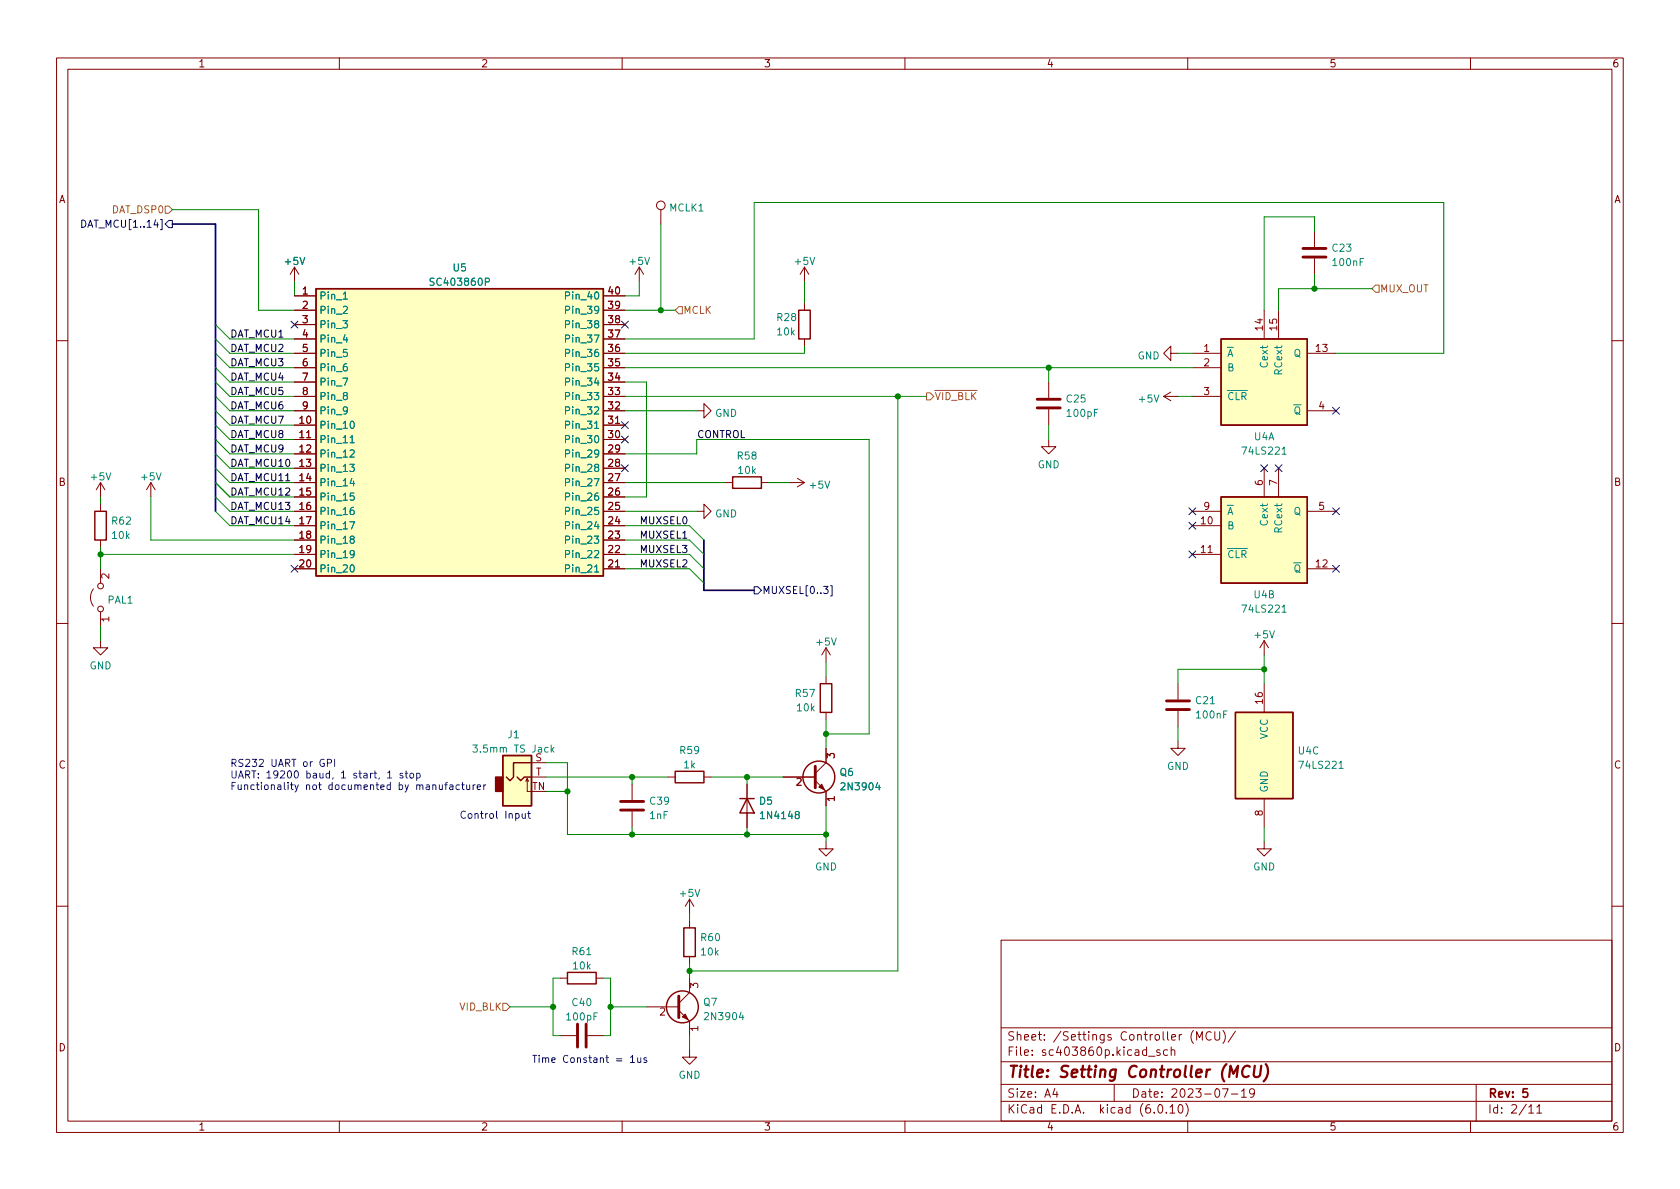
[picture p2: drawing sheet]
<svg xmlns="http://www.w3.org/2000/svg" width="297mm" height="210mm" viewBox="0 0 297 210" stroke-linecap="round" stroke-linejoin="round" font-family="sans-serif">
<g fill="none" stroke="#840000" stroke-width=".18">
<path d="M10 10.2h277v190.1h-277zM12 12.2h273v186.1h-273zM60 10.2v2M110 10.2v2M160 10.2v2M210 10.2v2M260 10.2v2M116.8 37.1v2.5M52.1 52.3h3.8M52.1 54.9h3.8M52.1 57.4h3.8M52.1 59.9h3.8"/>
<path d="M52.1 47.2l-.8 1.3M52.1 47.2v2.6M52.1 47.2l.7 1.3M106.7 52.3h3.8M106.7 54.9h3.8M106.7 57.4h3.8M106.7 59.9h3.8M113 47.2l-.7 1.3M113 47.2v2.6M113 47.2l.8 1.3M142.2 47.2l-.7 1.3M142.2 47.2v2.6"/>
<path d="M142.2 53.6v1.3M142.2 59.9v1.3M142.2 47.2l.8 1.3M223.5 54.9v5M226.1 54.9v5M232.4 40.9v2.8M232.4 45.7v2.8M10 60.2h2M52.1 70.1h3.8M52.1 75.2h3.8M52.1 77.7h3.8M52.1 72.6h3.8"/>
<path d="M52.1 67.6h3.8M52.1 65h3.8M52.1 62.5h3.8M106.7 70.1h3.8M106.7 75.2h3.8M106.7 77.7h3.8M106.7 72.6h3.8M106.7 67.6h3.8M106.7 65h3.8M106.7 62.5h3.8M123.2 72.6h1.3v-1.2l1.2 1.2-1.2 1.3v-1.3M185.4 77.7v1.3h1.3l-1.3 1.3-1.3-1.3h1.3"/>
<path d="M185.4 67.6v2.8M185.4 72.4v2.8M205.7 70.1l1.3 .8M205.7 70.1h2.6M207 62.5v-1.3l-1.3 1.3 1.3 1.2v-1.2h1.3M207 69.3l-1.3 .8M210.8 70.1h5.1M210.8 65h5.1M210.8 62.5h5.1M231.1 72.6h5.1M231.1 62.5h5.1M285 60.2h2"/>
<path d="M17.8 85.3v2.6M17.8 89.1v1.3M17.8 95.5v1.3M17.8 85.3l-.8 1.3M17.8 85.3l.7 1.3M26.7 85.3l-.8 1.3M26.7 85.3v2.6M26.7 85.3l.7 1.3M52.1 80.3h3.8M52.1 82.8h3.8M52.1 85.3h3.8M52.1 87.9h3.8"/>
<path d="M52.1 90.4h3.8M52.1 93h3.8M52.1 95.5h3.8M52.1 98h3.8M106.7 80.3h3.8M106.7 82.8h3.8M106.7 85.3h3.8M106.7 87.9h3.8M106.7 90.4h3.8M106.7 93h3.8M106.7 95.5h3.8M106.7 98h3.8"/>
<path d="M123.2 90.4h1.3v-1.3l1.2 1.3-1.2 1.3v-1.3M128.3 85.3h1.2M134.6 85.3h1.3M139.7 85.3h2.5M141 84.6l1.2 .7M142.2 85.3l-1.2 .8M210.8 90.4h5.1M210.8 93h5.1M210.8 98h5.1M223.5 82.8v5.1M226.1 82.8v5.1M231.1 90.4h5.1"/>
<path d="M10 110.2h2M16.5 104.1a2.54 2.54 0 0 0 0 3.1M17.8 113.3v1.2h1.2l-1.2 1.3-1.3-1.3h1.3M17.8 100.6v2.5M17.8 108.2v2.5M52.1 100.6h3.8M106.7 100.6h3.8M146 114.5v2.6M146 119.6v1.3M146 114.5l.8 1.3M146 114.5l-.7 1.3M223.5 113.3v2.5"/>
<path d="M223.5 113.3l-.7 1.2M223.5 113.3l.8 1.2M231.1 100.6h5.1M285 110.2h2M93 138.2l.2-.5v2.2h.8M93.2 137.7l.3 .5M94 137.4h2.5M94 134.9h2.5M111.8 138.7v2.8M118.1 137.4h1.3M124.5 137.4h1.2M132.1 138.7v7.6"/>
<path d="M138.4 137.4h5.7M144.1 138l1.9 1.9v2.6M146 132.3v2.6l-1.9 1.9M146 126v1.2M208.3 131.1v1.2h1.2l-1.2 1.3-1.3-1.3h1.3M208.3 120.9v2.8M208.3 125.7v2.8M223.5 120.9v5.1M111.8 143.5v2.8M121.9 159v2.5M121.9 159l-.7 1.3M121.9 159l.8 1.3"/>
<path d="M146 148.8v1.3h1.3l-1.3 1.3-1.2-1.3h1.2M223.5 148.8v1.3h1.3l-1.3 1.3-1.3-1.3h1.3M223.5 141.2v5.1M10 160.2h2M99.1 173h1.2M105.4 173h1.3M114.3 178h5.7M120 178.7l1.9 1.9v2.5M121.9 162.8v1.3M121.9 169.2v1.2M121.9 173v2.5l-1.9 1.9M177 166.3h108v32h-108z"/>
<path d="M285 160.2h2M60 198.3v2M99.1 183.1h2.8M103.9 183.1h2.8M110 198.3v2M121.9 185.7v1.2h1.3l-1.3 1.3-1.3-1.3h1.3M160 198.3v2M177 194.8h108M177 191.8h108M177 187.8h108M177 181.8h108M186.5 192.5l-.4 1h1"/>
<path d="M186.9 193v1M197 191.8v3M203.1 186.8h1.1M204.9 195.4l.2-.1a.81 .81 0 0 1 .6 .7 .81 .81 0 0 1-.3 .8h-.2a.81 .81 0 0 1-.6-.6 .81 .81 0 0 1 .3-.8zM205.1 185.7l-.4-.1-.2 .2 .1 .3 .5 .1v.4h-.6M206.2 196.7v.1M206.4 185.7l-.4-.1-.3 .3v.4l.2 .3h.5M206.9 195.8l.4-.5v1.5M206.9 196.8h.8M207.1 185.8l.2-.2 .3 .1 .1 .9M207.1 185.1v1.5M208.5 195.4l.1-.1a.81 .81 0 0 1 .6 .7 .81 .81 0 0 1-.3 .8h-.1a.81 .81 0 0 1-.6-.6 .81 .81 0 0 1 .3-.8z"/>
<path d="M209.6 195.1a1.72 1.72 0 0 1 0 2.3M210 198.3v2M211 182.2a1.72 1.72 0 0 0 0 2.3M211.6 183.9v-1.5l.5 1.1 .5-1.1v1.5M214.1 182.6a.6 .6 0 0 0-.7 0 .6 .6 0 0 0-.2 .7 .56 .56 0 0 0 .3 .6 .56 .56 0 0 0 .6-.1M214.8 182.4v1.2l.3 .3h.4l.1-.3v-1.2M216.1 192.5h1l-.6 1.5M216.2 182.2a1.72 1.72 0 0 1 0 2.3M217.7 193.5h1.2M218.4 182.4l-1.3 1.9M219.5 193l.4-.5v1.5M219.5 194h.9"/>
<path d="M221.8 193.2l-.3 .3-.4-.1-.2-.2 .2-.6 .4-.1 .2 .2a.99 .99 0 0 1-.3 1.3h-.3M260 198.3v2M261 191.8v6.5M270.3 195.8l.4-.5v1.5M270.3 196.8h.9M271.7 195.8l.5-.5v1.5M271.7 196.8h.9"/>
<circle cx="116.8" cy="36.3" r=".76"/>
<circle cx="17.8" cy="103.6" r=".51"/>
<circle cx="17.8" cy="107.7" r=".51"/>
</g>
<path d="M270.1 192.5h-.8v.7l.2-.1 .5 .1 .1 .2v.5l-.3 .1-.5-.1" fill="none" stroke="#840000" stroke-width=".3"/>
<path d="M221 188.7a.88 .88 0 0 0-1-.1 .88 .88 0 0 0-.4 1 .69 .69 0 0 0 .3 .8 .69 .69 0 0 0 .9-.1M221.9 188.5l-.2 1.6 .1 .3a.66 .66 0 0 0 1-.3l.2-1.6M223.8 188.2a2.32 2.32 0 0 1-.4 3" fill="none" stroke="#840000" stroke-width=".4"/>
<g fill="none" stroke="#840000" stroke-width=".25">
<path d="M55.9 51h50.8v50.8h-50.8zM141.2 54.9h2.1v5h-2.1zM215.9 59.9h15.2v15.3h-15.2zM16.8 90.4h2v5.1h-2zM129.5 84.3h5.1v2.1h-5.1zM215.9 87.9h15.2v15.2h-15.2zM88.9 133.6h5.1v8.9h-5.1zM91.4 137.4l.7 .6 .6-.6h1.3M94 134.9h-3.2v2.5l-.6 .6-.7-.6M119.4 136.4h5.1v2h-5.1zM145 120.9h2.1v5.1h-2.1zM218.4 126h10.2v15.2h-10.2z"/>
<path d="M130.8 141.2h2.5M132.1 141.2l1.2 2.6h-2.5zM100.3 172h5.1v2h-5.1zM120.9 164.1h2v5.1h-2z"/>
<circle cx="144.8" cy="137.4" r="2.82"/>
<circle cx="120.6" cy="178" r="2.82"/>
</g>
<path d="M230.4 45.5h4M230.4 43.9h4M183.4 72.1h4.1M183.4 70.6h4.1M144.1 135.5v3.8M206.2 125.5h4.1M206.2 123.9h4.1M109.7 143.3h4.1M109.7 141.7h4.1M120 176.1v3.9M102.1 181.1v4.1M103.6 181.1v4.1" fill="none" stroke="#840000" stroke-width=".51"/>
<g fill="#ffffc2" stroke="#ffffc2" stroke-width=".18">
<path d="M218.4 126h10.2v15.2h-10.2z"/>
<path d="M55.9 51h50.8v50.8h-50.8z"/>
<path d="M88.9 133.6h5.1v8.9h-5.1z"/>
<path d="M215.9 87.9h15.2v15.2h-15.2z"/>
<path d="M215.9 59.9h15.2v15.3h-15.2z"/>
</g>
<g fill="none" stroke="#008484" stroke-width=".18">
<path d="M60.7 52.9h.7M61 59.2l-.3 .9h.8M100 59.9l.6-.1 .1-.1v-.3l-.7-.2v1.3M100 57.4l.6-.1 .1-.2v-.3l-.7-.1v1.3M100 54.8h.6l.1-.2v-.3l-.7-.1v1.2M100 52.3l.6-.1 .1-.2v-.3l-.7-.1v1.3M60.6 66.9h.9l-.6 1.2M61.9 77.4l.4-.4v1.3M61.9 79.7l.5-.1 .2 .3-.8 .9h.8M61.9 78.3h.7M62 74.6l.2-.1a.68 .68 0 0 1 .4 .6 .68 .68 0 0 1-.4 .7l-.2-.2-.1-.3zM100 77.7l.6-.1 .1-.2v-.3l-.7-.1v1.3"/>
<path d="M100 75.1h.6l.1-.2v-.3l-.7-.1v1.3M100 72.6l.6-.1 .1-.1v-.3l-.7-.2v1.3M100 70.1l.6-.1 .1-.2v-.3l-.7-.1v1.3M100 67.5h.6l.1-.2v-.3l-.7-.1v1.2M100 65l.6-.1 .1-.2v-.3l-.7-.1v1.3M100 62.4h.6l.1-.2v-.3l-.7-.1v1.3M61.8 82.1h.8l-.4 .5 .4 .1v.6l-.2 .1-.6-.1M61.8 92.3h.9l-.6 1.2M62.1 95.3l-.2-.2 .1-.2 .1-.1 .4 .1 .1 .1v.2l-.6 .2-.1 .2v.2l.2 .3 .4-.1 .1-.2v-.2l-.2-.3M62.2 84.6l-.3 .9h.8M62.5 89.7l-.4 .1a.85 .85 0 0 0 0 1.2l.5-.1v-.5l-.2-.2h-.3l-.2 .2M62.5 85.1v.8"/>
<path d="M62.6 87.2h-.6l-.1 .6 .2-.1h.4l.1 .2v.4l-.2 .2-.5-.2M62.6 97.9l-.2 .2h-.3l-.2-.2 .1-.5 .4-.1 .2 .2a.84 .84 0 0 1-.3 1.1h-.3M100 98l.6-.1 .1-.1v-.3l-.7-.2v1.3M100 95.5l.6-.1 .1-.2v-.3l-.7-.1v1.3M100 92.9h.6l.1-.2v-.3l-.7-.1v1.2M100 90.4l.6-.1 .1-.2v-.3l-.7-.1v1.3M100 87.8h.6l.1-.2v-.3l-.7-.1v1.3M100 85.3l.6-.1 .1-.1v-.3l-.7-.2v1.3M100 82.8l.6-.1 .1-.2v-.3l-.7-.1v1.3M100 80.2h.6l.1-.2v-.3l-.7-.1v1.2M226.7 80.3h.7M62 100l.2-.1a.68 .68 0 0 1 .4 .6 .68 .68 0 0 1-.4 .7l-.2-.2-.1-.3z"/>
<path d="M100 100.5h.6l.1-.2v-.3l-.7-.1v1.3M226.7 108.3h.7M83.6 131.7h.8l-.4 .5 .3 .1v.6l-.1 .1-.6-.1M97.5 131.7v1.3M97.6 132.5l.3 .5M97.9 132.2l-.4 .4M236.8 135.9h.7"/>
</g>
<g fill="#840000" stroke="#840000" stroke-width=".18">
<path d="M144.8 139.2l.5-.5 .5 1z"/>
<path d="M120.6 179.8l.6-.5 .5 1z"/>
</g>
<path d="M87.6 137.4h1.3v2.5h-1.3z" fill="#840000" stroke="#840000" stroke-width=".25"/>
<g fill="none" stroke="#000084" stroke-width=".18">
<path d="M14.5 38.9a.64 .64 0 0 1 .7 .7 .64 .64 0 0 1-.7 .6zM29.8 39h.7v1.3h-.7l-.6-.7zM51.5 56.8l1.2 1.2M52.7 56.8l-1.2 1.2M109.9 56.8l1.2 1.2M111.1 56.8l-1.2 1.2M109.9 74.6l1.2 1.2M109.9 77.1l1.2 1.2M111.1 74.6l-1.2 1.2M111.1 77.1l-1.2 1.2M235.6 72l1.2 1.2M236.8 72l-1.2 1.2"/>
<path d="M51.5 100l1.2 1.2M52.7 100l-1.2 1.2M109.9 82.2l1.2 1.2M111.1 82.2l-1.2 1.2M210.2 89.8l1.2 1.2M210.2 92.3l1.2 1.3M210.2 97.4l1.2 1.2M211.4 89.8l-1.2 1.2M211.4 92.3l-1.2 1.3M211.4 97.4l-1.2 1.2M222.9 82.2l1.2 1.2M224.1 82.2l-1.2 1.2"/>
<path d="M225.5 82.2l1.2 1.2M226.7 82.2l-1.2 1.2M235.6 100l1.2 1.2M235.6 89.8l1.2 1.2M236.8 100l-1.2 1.2M236.8 89.8l-1.2 1.2M133.3 103.8h.7l.6 .6-.6 .6h-.7zM146.8 103.6h.3v1.8h-.3"/>
</g>
<path d="M29.2 36.4h.6l.7 .7-.7 .6h-.6zM120 54.2h.6v1.3h-.6l-.6-.6zM243.2 50.4h.6v1.3h-.6l-.6-.7zM163.8 69.5h.7l.6 .6-.6 .6h-.7zM88.9 177.4h.6l.7 .6-.7 .7h-.6z" fill="none" stroke="#848400" stroke-width=".18"/>
<g fill="none" stroke="#0000c2" stroke-width=".18">
<path d="M57.9 134.9h.6l.1-.2v-.3l-.7-.1v1.2M59.2 134.3v1.2M68.5 136.7l.4-.4v1.3M68.5 137.6h.8M71.2 136.8l-.3-.1-.2 .2 .1 .2 .4 .1v.3h-.5M71.6 136.7h.5M71.8 136.3v1.1l.3 .2M72.6 136.8l.3-.1 .2 .3v.3l-.2 .3-.3-.1-.1-.2zM73.7 136.8l.3-.1 .3 .3-.1 .5h-.5M73.7 136.7v1.3M77.7 138.8v.8h.3l.2-.1M78.2 138.8v.8"/>
<path d="M78.6 138.8h.5M79.1 138.4l-.3 .1v1.1M79.5 138.8h.5l.1 .8M80.1 139.1h-.4l-.2 .2 .2 .3h.4M81.2 138.8h-.3l-.3 .2 .2 .6h.4M81.6 138.8h.5M81.8 138.4v1l.3 .2M82.5 138.8l.1 .8h.3l.1-.1M83 138.8v.8M83.7 138.8v.8M84 138.8l-.3 .2M84.4 139.2l.6-.1-.1-.3h-.3l-.2 .2v.6h.5"/>
<path d="M85.5 138.8v.8M85.9 138.8l-.4 .2M82.3 143.6a.6 .6 0 0 0-.8 .4 .6 .6 0 0 0 .6 .7l.2-.1M93.3 143.9h.5M93.5 143.4v1.1l.3 .2M111.5 187l.3-.4v1.3M111.5 187.9h.7M112.7 187l.1 .8 .3 .1 .2-.1M113.3 187v.9M114.3 187.1l-.3-.1-.2 .2 .1 .2 .4 .1v.3h-.5"/>
</g>
<path d="M30.5 39.6h7.6v50.8M124.5 95.5v8.9h8.8" fill="none" stroke="#000084" stroke-width=".3"/>
<g fill="none" stroke="#008400" stroke-width=".18">
<path d="M30.5 37.1h15.2v17.8h6.4M116.8 39.6v15.3M38.1 59.9l2.5 2.6h11.5M38.1 57.4l2.5 2.5h11.5M52.1 49.8v2.5M110.5 59.9h22.8v-24.1h122v26.7h-19.1M110.5 54.9h8.9M113 49.8v2.5h-2.5M142.2 49.8v3.8M232.4 40.9v-2.6h-8.9v16.6M232.4 48.5v2.5M242.6 51h-16.5v3.9"/>
<path d="M38.1 77.7l2.5 2.6h11.5M38.1 67.6l2.5 2.5h11.5M38.1 62.5l2.5 2.5h11.5M38.1 75.2l2.5 2.5h11.5M38.1 65l2.5 2.6h11.5M38.1 72.6l2.5 2.6h11.5M38.1 70.1l2.5 2.5h11.5M110.5 70.1h53.3M110.5 65h100.3M110.5 67.6h3.8v20.3h-3.8M110.5 72.6h12.7M142.2 61.2v1.3h-31.7"/>
<path d="M158.7 70.1v101.6h-36.8M185.4 65v2.6M185.4 75.2v2.5M208.3 62.5h2.5M208.3 70.1h2.5M17.8 98h34.3M17.8 87.9v1.2M17.8 96.8v3.8M26.7 87.9v7.6h25.4M38.1 90.4l2.5 2.6h11.5M38.1 80.3l2.5 2.5h11.5M38.1 87.9l2.5 2.5h11.5"/>
<path d="M38.1 85.3l2.5 2.6h11.5M38.1 82.8l2.5 2.5h11.5M110.5 80.3h12.7v-2.6h30.5v52.1h-7.7M110.5 98h11.4l2.6 2.6M110.5 95.5h11.4l2.6 2.5M110.5 93h11.4l2.6 2.5M110.5 90.4h12.7M110.5 85.3h17.8M135.9 85.3h3.8M17.8 110.7v2.6M110.5 100.6h11.4l2.6 2.5M146 117.1v2.5"/>
<path d="M223.5 115.8v5.1M223.5 118.4h-15.2v2.5M96.5 134.9h3.8v12.7h45.7M96.5 137.4h21.6M96.5 139.9h3.8M111.8 137.4v1.3M125.7 137.4h12.7M132.1 137.4v1.3M146 127.2v5.1M208.3 128.5v2.6M111.8 146.3v1.3M132.1 146.3v1.3"/>
<path d="M146 142.5v6.3M223.5 146.3v2.5M90.2 178h7.6M99.1 173h-1.3v10.1h1.3M106.7 173h1.2v10.1h-1.2M107.9 178h6.4M121.9 161.5v1.3M121.9 170.4v2.6M121.9 183.1v2.6"/>
</g>
<g fill="#008400" stroke="#008400" stroke-width=".18">
<circle cx="17.8" cy="98" r=".46"/>
<circle cx="232.4" cy="51" r=".46"/>
<circle cx="185.4" cy="65" r=".46"/>
<circle cx="223.5" cy="118.4" r=".46"/>
<circle cx="116.8" cy="54.9" r=".46"/>
<circle cx="158.7" cy="70.1" r=".46"/>
<circle cx="100.3" cy="139.9" r=".46"/>
<circle cx="97.8" cy="178" r=".46"/>
<circle cx="107.9" cy="178" r=".46"/>
<circle cx="111.8" cy="137.4" r=".46"/>
<circle cx="111.8" cy="147.6" r=".46"/>
<circle cx="132.1" cy="137.4" r=".46"/>
<circle cx="146" cy="129.8" r=".46"/>
<circle cx="146" cy="147.6" r=".46"/>
<circle cx="132.1" cy="147.6" r=".46"/>
<circle cx="121.9" cy="171.7" r=".46"/>
</g>
<text font-size="2.8" fill="#840000" x="178" y="190.6">Title: Setting Controller (MCU)</text>
<g font-size="2.1" fill="#840000">
<text x="178" y="184">Sheet: /Settings Controller (MCU)/</text>
<text x="178" y="186.7">File: sc403860p.kicad_sch</text>
<text x="178" y="196.9">KiCad E.D.A. kicad (6.0.10)</text>
<text x="178" y="194.1">Size: A4</text>
<text x="200" y="194.1">Date: 2023-07-19</text>
<text x="263" y="194.1">Rev: 5</text>
<text x="263" y="196.9">Id: 2/11</text>
</g>
<g font-size="1.8" fill="#840000">
<text x="35" y="11.9">1</text>
<text x="85" y="11.9">2</text>
<text x="135" y="11.9">3</text>
<text x="185" y="11.9">4</text>
<text x="235" y="11.9">5</text>
<text x="285" y="11.9">6</text>
<text x="10.3" y="35.9">A</text>
<text x="285.3" y="35.9">A</text>
<text x="53.5" y="52.1">1</text>
<text x="107.6" y="52.1">40</text>
<text x="53.5" y="54.6">2</text>
<text x="53.5" y="57.1">3</text>
<text x="53.5" y="59.7">4</text>
<text x="107.6" y="59.7">37</text>
<text x="107.6" y="57.1">38</text>
<text x="107.6" y="54.6">39</text>
<text x="223.3" y="58.4" transform="rotate(-90 223.3 58.4)">14</text>
<text x="225.8" y="58.4" transform="rotate(-90 225.8 58.4)">15</text>
<text x="53.5" y="62.2">5</text>
<text x="53.5" y="64.8">6</text>
<text x="107.6" y="64.8">35</text>
<text x="107.6" y="62.2">36</text>
<text x="212.9" y="62.2">1</text>
<text x="212.9" y="64.8">2</text>
<text x="232.7" y="62.2">13</text>
<text x="53.5" y="67.3">7</text>
<text x="53.5" y="69.8">8</text>
<text x="107.6" y="69.8">33</text>
<text x="107.6" y="67.3">34</text>
<text x="212.9" y="69.8">3</text>
<text x="53" y="74.9">10</text>
<text x="53" y="77.5">11</text>
<text x="53.5" y="72.4">9</text>
<text x="107.6" y="77.5">30</text>
<text x="107.6" y="74.9">31</text>
<text x="107.6" y="72.4">32</text>
<text x="233.2" y="72.4">4</text>
<text x="53" y="80">12</text>
<text x="53" y="82.5">13</text>
<text x="107.6" y="82.5">28</text>
<text x="107.6" y="80">29</text>
<text x="10.3" y="85.9">B</text>
<text x="53" y="85.1">14</text>
<text x="53" y="87.6">15</text>
<text x="107.6" y="87.6">26</text>
<text x="107.6" y="85.1">27</text>
<text x="223.3" y="85.8" transform="rotate(-90 223.3 85.8)">6</text>
<text x="225.8" y="85.8" transform="rotate(-90 225.8 85.8)">7</text>
<text x="285.3" y="85.9">B</text>
<text x="53" y="90.2">16</text>
<text x="53" y="92.7">17</text>
<text x="53" y="95.2">18</text>
<text x="107.6" y="95.2">23</text>
<text x="107.6" y="92.7">24</text>
<text x="107.6" y="90.2">25</text>
<text x="212.4" y="92.7">10</text>
<text x="212.9" y="90.2">9</text>
<text x="233.2" y="90.2">5</text>
<text x="53" y="97.8">19</text>
<text x="53" y="100.3">20</text>
<text x="107.6" y="100.3">21</text>
<text x="107.6" y="97.8">22</text>
<text x="212.4" y="97.8">11</text>
<text x="232.7" y="100.3">12</text>
<text x="19.3" y="102.3" transform="rotate(-90 19.3 102.3)">2</text>
<text x="19.3" y="110" transform="rotate(-90 19.3 110)">1</text>
<text x="223.3" y="124.4" transform="rotate(-90 223.3 124.4)">16</text>
<text x="10.3" y="135.9">C</text>
<text x="94.7" y="134.6">S</text>
<text x="94.7" y="137.2">T</text>
<text x="147.6" y="134.1" transform="rotate(-90 147.6 134.1)">3</text>
<text x="285.3" y="135.9">C</text>
<text x="94.1" y="139.7">TN</text>
<text x="140.8" y="138.9">2</text>
<text x="147.6" y="141.7" transform="rotate(-90 147.6 141.7)">1</text>
<text x="223.3" y="144.3" transform="rotate(-90 223.3 144.3)">8</text>
<text x="116.7" y="179.6">2</text>
<text x="123.4" y="174.7" transform="rotate(-90 123.4 174.7)">3</text>
<text x="10.3" y="185.9">D</text>
<text x="123.4" y="182.4" transform="rotate(-90 123.4 182.4)">1</text>
<text x="285.3" y="185.9">D</text>
<text x="35" y="199.9">1</text>
<text x="85" y="199.9">2</text>
<text x="135" y="199.9">3</text>
<text x="185" y="199.9">4</text>
<text x="235" y="199.9">5</text>
<text x="285" y="199.9">6</text>
</g>
<g font-size="1.8" fill="#000084">
<text x="15.4" y="40.3">DAT_MCU[1..14]</text>
<text x="134.7" y="105">MUXSEL[0..3]</text>
</g>
<g font-size="1.8" fill="#848400">
<text x="19.9" y="37.7">DAT_DSP0</text>
<text x="243.9" y="51.7">MUX_OUT</text>
<text x="120.8" y="55.5">MCLK</text>
<text x="165.2" y="70.7">~{VID_BLK}</text>
<text x="81.2" y="178.7">VID_BLK</text>
</g>
<g font-size="1.8" fill="#008484">
<text x="118.4" y="37.4">MCLK1</text>
<text x="50.5" y="46.8">+5V</text>
<text x="80.1" y="48">U5</text>
<text x="111.4" y="46.8">+5V</text>
<text x="140.6" y="46.8">+5V</text>
<text x="235.6" y="44.5">C23</text>
<text x="235.8" y="47">100nF</text>
<text x="56.4" y="53">Pin_1</text>
<text x="76.5" y="50.5">SC403860P</text>
<text x="100.5" y="53">Pin_40</text>
<text x="56.4" y="55.5">Pin_2</text>
<text x="56.4" y="58">Pin_3</text>
<text x="100.5" y="58">Pin_38</text>
<text x="100.5" y="55.5">Pin_39</text>
<text x="137.5" y="56.8">R28</text>
<text x="137.5" y="59.3">10k</text>
<text x="56.4" y="60.6">Pin_4</text>
<text x="56.4" y="63.1">Pin_5</text>
<text x="56.4" y="65.7">Pin_6</text>
<text x="100.5" y="65.7">Pin_35</text>
<text x="100.5" y="63.1">Pin_36</text>
<text x="100.5" y="60.6">Pin_37</text>
<text x="201.1" y="63.5">GND</text>
<text x="216.9" y="63.1">~{A}</text>
<text x="216.9" y="65.7">B</text>
<text x="224.2" y="64.8" transform="rotate(-90 224.2 64.8)">Cext</text>
<text x="228.7" y="63.1">Q</text>
<text x="56.4" y="68.2">Pin_7</text>
<text x="56.4" y="70.7">Pin_8</text>
<text x="100.5" y="70.7">Pin_33</text>
<text x="100.5" y="68.2">Pin_34</text>
<text x="188.6" y="71.2">C25</text>
<text x="201.5" y="71.2">+5V</text>
<text x="216.9" y="70.7">~{CLR}</text>
<text x="226.7" y="66.1" transform="rotate(-90 226.7 66.1)">RCext</text>
<text x="56.4" y="75.8">Pin_10</text>
<text x="56.4" y="73.3">Pin_9</text>
<text x="100.5" y="75.8">Pin_31</text>
<text x="100.5" y="73.3">Pin_32</text>
<text x="126.4" y="73.7">GND</text>
<text x="188.8" y="73.7">100pF</text>
<text x="221.8" y="77.8">U4A</text>
<text x="227.4" y="73.3">~{Q}</text>
<text x="56.4" y="78.4">Pin_11</text>
<text x="56.4" y="80.9">Pin_12</text>
<text x="56.4" y="83.4">Pin_13</text>
<text x="100.5" y="83.4">Pin_28</text>
<text x="100.5" y="80.9">Pin_29</text>
<text x="100.5" y="78.4">Pin_30</text>
<text x="130.5" y="81.3">R58</text>
<text x="130.6" y="83.8">10k</text>
<text x="183.5" y="82.8">GND</text>
<text x="219.9" y="80.4">74LS221</text>
<text x="16.2" y="84.9">+5V</text>
<text x="25.1" y="84.9">+5V</text>
<text x="56.4" y="86">Pin_14</text>
<text x="56.4" y="88.5">Pin_15</text>
<text x="100.5" y="88.5">Pin_26</text>
<text x="100.5" y="86">Pin_27</text>
<text x="143.3" y="86.4">+5V</text>
<text x="19.9" y="92.8">R62</text>
<text x="19.9" y="95.3">10k</text>
<text x="56.4" y="91.1">Pin_16</text>
<text x="56.4" y="93.6">Pin_17</text>
<text x="100.5" y="93.6">Pin_24</text>
<text x="100.5" y="91.1">Pin_25</text>
<text x="126.4" y="91.5">GND</text>
<text x="216.9" y="93.6">B</text>
<text x="216.9" y="91.1">~{A}</text>
<text x="224.2" y="92.7" transform="rotate(-90 224.2 92.7)">Cext</text>
<text x="226.7" y="94" transform="rotate(-90 226.7 94)">RCext</text>
<text x="228.7" y="91.1">Q</text>
<text x="56.4" y="96.1">Pin_18</text>
<text x="56.4" y="98.7">Pin_19</text>
<text x="56.4" y="101.2">Pin_20</text>
<text x="100.5" y="101.2">Pin_21</text>
<text x="100.5" y="98.7">Pin_22</text>
<text x="100.5" y="96.1">Pin_23</text>
<text x="216.9" y="98.7">~{CLR}</text>
<text x="227.4" y="101.2">~{Q}</text>
<text x="19" y="106.7">PAL1</text>
<text x="221.8" y="105.8">U4B</text>
<text x="219.9" y="108.3">74LS221</text>
<text x="221.9" y="112.9">+5V</text>
<text x="15.8" y="118.4">GND</text>
<text x="144.5" y="114.1">+5V</text>
<text x="140.7" y="123.2">R57</text>
<text x="141" y="125.8">10k</text>
<text x="211.5" y="124.5">C21</text>
<text x="89.8" y="130.5">J1</text>
<text x="211.7" y="127">100nF</text>
<text x="224.2" y="130.7" transform="rotate(-90 224.2 130.7)">VCC</text>
<text x="84.4" y="133.1">3.5mm TS Jack</text>
<text x="120.3" y="133.3">R59</text>
<text x="120.9" y="135.9">1k</text>
<text x="148.5" y="137.2">Q6</text>
<text x="206.3" y="136.1">GND</text>
<text x="229.6" y="133.4">U4C</text>
<text x="230" y="135.9">74LS221</text>
<text x="115" y="142.3">C39</text>
<text x="134.3" y="142.3">D5</text>
<text x="149" y="139.7">2N3904</text>
<text x="224.2" y="140.2" transform="rotate(-90 224.2 140.2)">GND</text>
<text x="114.9" y="144.8">1nF</text>
<text x="134.8" y="144.8">1N4148</text>
<text x="144.1" y="153.9">GND</text>
<text x="221.6" y="153.9">GND</text>
<text x="120.3" y="158.6">+5V</text>
<text x="124" y="166.4">R60</text>
<text x="101.2" y="168.9">R61</text>
<text x="101.4" y="171.4">10k</text>
<text x="124" y="169">10k</text>
<text x="101.2" y="177.9">C40</text>
<text x="124.4" y="177.8">Q7</text>
<text x="100.3" y="180.4">100pF</text>
<text x="124.9" y="180.4">2N3904</text>
<text x="120" y="190.7">GND</text>
</g>
<g font-size="1.8">
<text x="40.6" y="59.7">DAT_MCU1</text>
<text x="40.6" y="62.2">DAT_MCU2</text>
<text x="40.6" y="64.8">DAT_MCU3</text>
<text x="40.6" y="69.8">DAT_MCU5</text>
<text x="40.6" y="67.3">DAT_MCU4</text>
<text x="40.6" y="72.4">DAT_MCU6</text>
<text x="40.6" y="74.9">DAT_MCU7</text>
<text x="40.6" y="77.5">DAT_MCU8</text>
<text x="123.2" y="77.5">CONTROL</text>
<text x="40.6" y="80">DAT_MCU9</text>
<text x="40.6" y="82.5">DAT_MCU10</text>
<text x="40.6" y="87.6">DAT_MCU12</text>
<text x="40.6" y="85.1">DAT_MCU11</text>
<text x="40.6" y="92.7">DAT_MCU14</text>
<text x="40.6" y="90.2">DAT_MCU13</text>
<text x="113" y="95.2">MUXSEL1</text>
<text x="113" y="92.7">MUXSEL0</text>
<text x="113" y="100.3">MUXSEL2</text>
<text x="113" y="97.8">MUXSEL3</text>
</g>
<g font-size="1.8" fill="#0000c2">
<text x="40.6" y="135.6">RS232 UART or GPI</text>
<text x="40.6" y="137.6">UART: 19200 baud, 1 start, 1 stop</text>
<text x="40.6" y="139.7">Functionality not documented by manufacturer</text>
<text x="82.9" y="144.8">Control Input</text>
<text x="94" y="187.9">Time Constant = 1us</text>
</g>
</svg>
